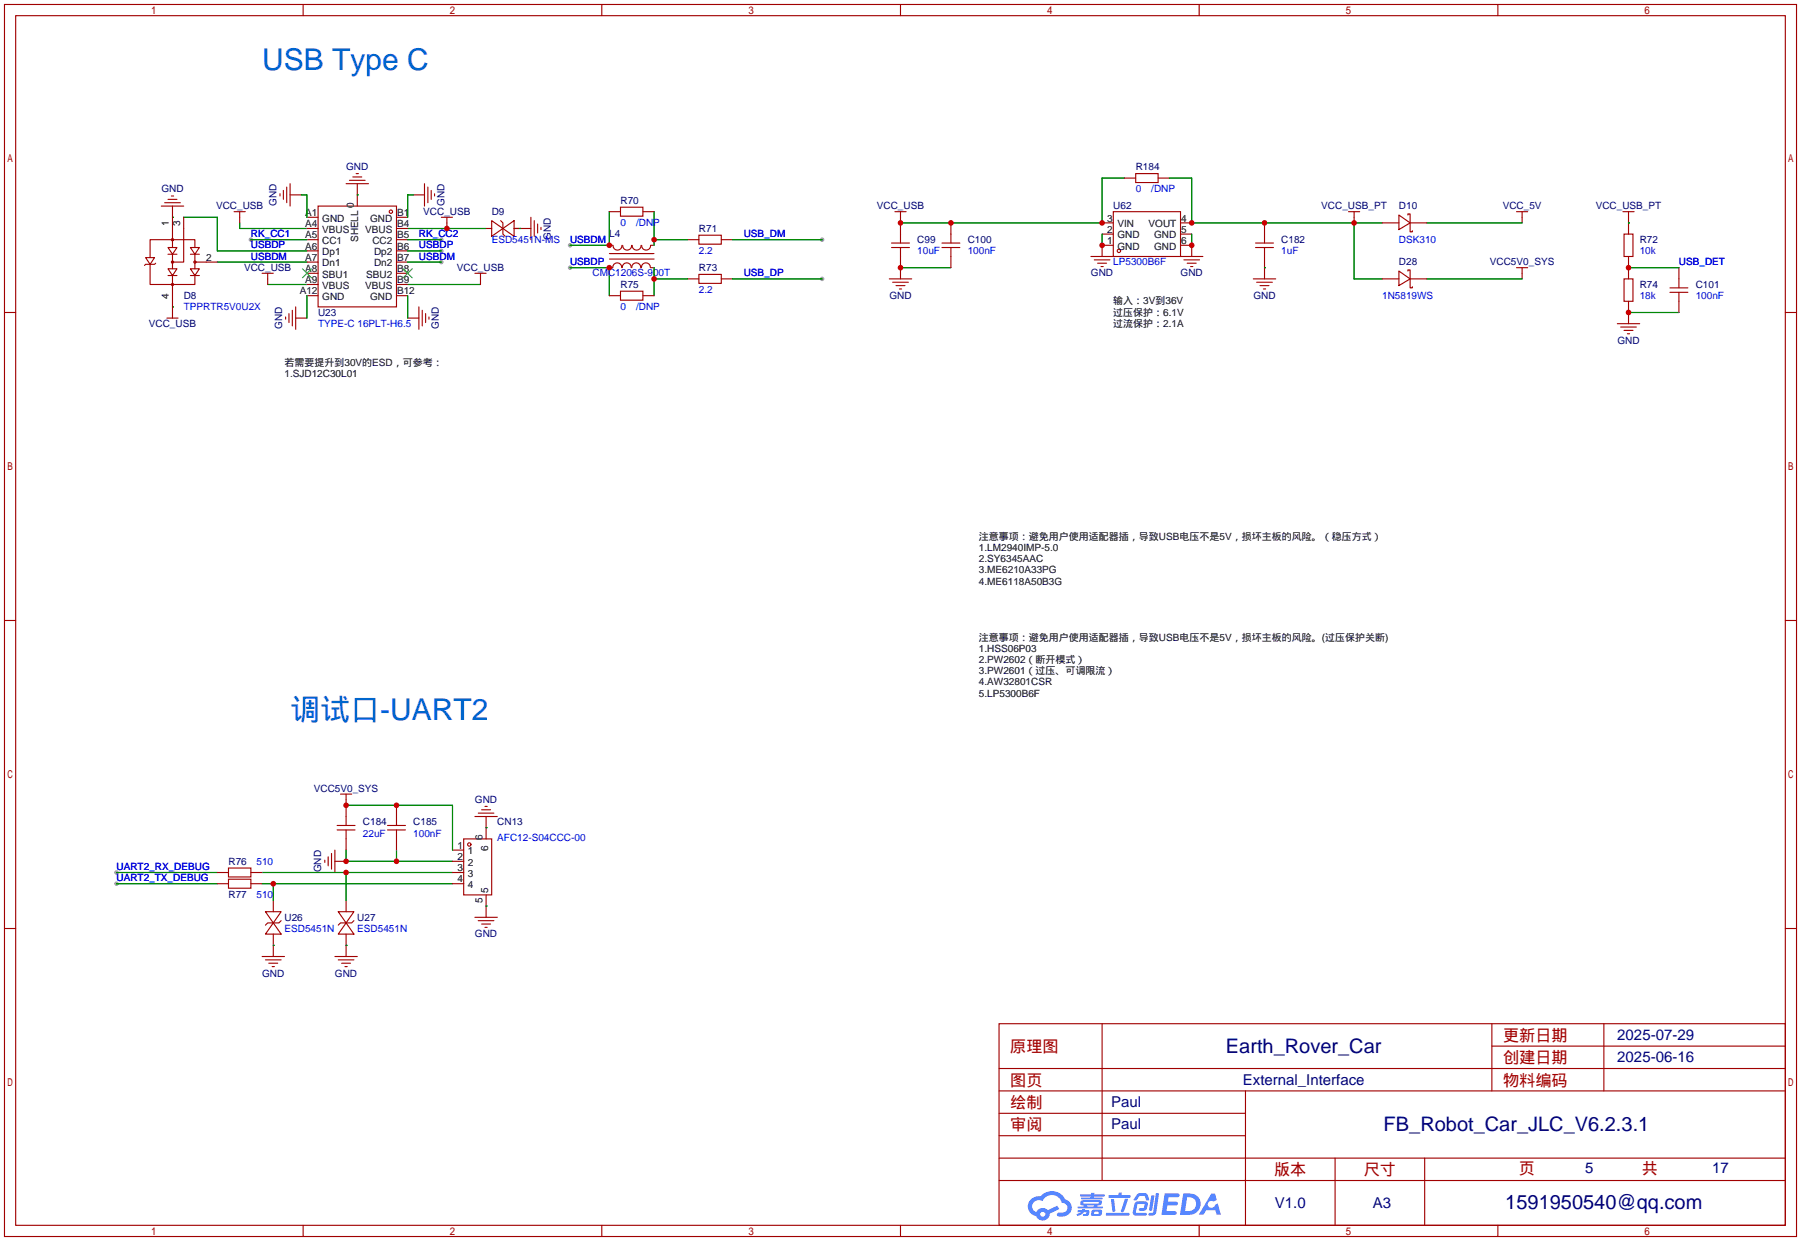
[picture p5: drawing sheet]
<svg xmlns="http://www.w3.org/2000/svg" width="408mm" height="281mm" viewBox="0 0 408 281" stroke-linecap="round" stroke-linejoin="round" font-family="sans-serif">
<g fill="#999">
<circle cx="129.3" cy="60.7" r=".51"/>
<circle cx="129.3" cy="55.6" r=".51"/>
<circle cx="186.4" cy="54.4" r=".51"/>
<circle cx="186.4" cy="63.2" r=".51"/>
<circle cx="26.4" cy="197.9" r=".51"/>
<circle cx="26.4" cy="200.4" r=".51"/>
<circle cx="100.1" cy="59.4" r=".51"/>
<circle cx="100.1" cy="56.9" r=".51"/>
<circle cx="56.9" cy="54.4" r=".51"/>
<circle cx="100.1" cy="54.4" r=".51"/>
</g>
<g fill="none" stroke="#a10000" stroke-width=".25">
<path d="M1 1h406.4v279.4h-406.4zM3.6 3.6h401.3v274.3h-401.3zM68.7 1v2.6M136.5 1v2.6M204.2 1v2.6M271.9 1v2.6M339.7 1v2.6M1 70.9h2.6M404.9 70.9h2.5M1 140.7h2.6M404.9 140.7h2.5M1 210.6h2.6"/>
<path d="M404.9 210.6h2.5M226.6 232.2h178.3v45.7h-178.3zM249.9 232.2v35.5M338.3 232.2v15.2M338.3 237.2h66.6M363.7 232.2v15.2M226.6 252.5h55.8M226.6 247.4h178.3M226.6 257.6h55.8M226.6 242.3h178.3M282.4 247.4v30.5M68.7 277.9v2.5"/>
<path d="M136.5 277.9v2.5M204.2 277.9v2.5M226.6 267.7h178.3M226.6 262.6h178.3M271.9 277.9v2.5M302.8 262.6v15.3M323.1 262.6v15.3M339.7 277.9v2.5"/>
</g>
<g fill="#5487ff">
<path d="M264.1 270.6h2.7a.48 .48 0 0 1 .7 .5 .48 .48 0 0 1-.7 .4h-1.8l-.1 1h1.9a.43 .43 0 0 1 .3 .5 .43 .43 0 0 1-.4 .4h-2l-.2 1.3h1.7a.45 .45 0 0 1 .6 .1 .45 .45 0 0 1-.1 .6l-3.3 .1z"/>
<path d="M274.7 270.7h.8l.4 1.4-.7 .4a.84 .84 0 0 0-1.2 .2 .84 .84 0 0 0 .3 1.2 .84 .84 0 0 0 1.2-.4l.1-.3 .6-.3 .7 2.6h-1l-.3-1.1h-2.1l-.6 1.1h-1z"/>
<path d="M261.1 271.1h.7l-.5 3.2a.36 .36 0 0 1-.4 .3 .36 .36 0 0 1-.3-.3z"/>
<path d="M262.1 270.6h.7l-.6 4.3a1.13 1.13 0 0 1-1.7 .6l.1-.4 .8-.1 .1-.1z"/>
<path d="M257.8 270.9l.6-.3h1.1a.77 .77 0 0 1 .8 .5l.3 .9-.1 .2h-.6l-.3-.9-.2-.1h-1l-.6 1h-.7z"/>
<path d="M257.4 272.8l.5-.4h1.7a.81 .81 0 0 1 .7 .5 .81 .81 0 0 1-.2 .9 .81 .81 0 0 1-.9 .8h-.6a.32 .32 0 0 1-.3-.4 .32 .32 0 0 1 .3-.3h.8l.2-.8h-1.6l-.4 1.9 2.2 .1a.32 .32 0 0 1 .3 .3 .32 .32 0 0 1-.4 .3h-2.2l-.5-.3-.1-.5z"/>
<path d="M250.8 275h5.1a.33 .33 0 0 1 .3 .4 .33 .33 0 0 1-.4 .3h-4.8l-.2-.2z"/>
<path d="M255.1 271.9h.7l-.6 2a.98 .98 0 0 1-.7 1l-.3-.3z"/>
<path d="M251.9 271.9h.7l.3 2.6a.34 .34 0 0 1-.3 .4 .34 .34 0 0 1-.3-.3z"/>
<path d="M251.4 271h2.2l.3-.5h.5l-.1 .5h1.8a.32 .32 0 0 1 .3 .4 .32 .32 0 0 1-.3 .2h-4.5l-.2-.1z"/>
<path d="M244.4 274.4h1l.1-.2h.6l-.1 .2 .9 .1 .1 .1-.1 1-1.3 .2v-.5h.7v-.4a.68 .68 0 0 0-.9 .4l-1.1 .5-.2-.5 1-.4h-.7z"/>
<path d="M245 270.9h2.4l.1-.4h.7v.4h2.1l.3 .2-.3 .2h-2.2l-.1 .3h1.8l.3 .2-.3 .2h-4.5l-.1-.4h2.1v-.3h-2.2l-.2-.1z"/>
<path d="M268.3 270.6l-.7 4.9h1.7a2.5 2.5 0 0 0 3-2.5 2.5 2.5 0 0 0-3.1-2.4zM269.2 271.5a1.65 1.65 0 0 1 2.1 1.7 1.65 1.65 0 0 1-2.2 1.5h-.4z"/>
<path d="M245.1 272.4l-.1 .8 .7 .1 .1 .3h-1.4l.1 .4h5.4l.2-.1-.2-.3h-1.1l.1-.3a.7 .7 0 0 0 .9-.2 .7 .7 0 0 0-.1-.9h-4.1zM245.7 272.6l3.5 .1-.2 .3h-3.2zM246.5 273.3h1.7l-.2 .3h-1.5z"/>
<path d="M247.6 274.5a1.05 1.05 0 0 0 0 1.2 2.91 2.91 0 0 0 2.1-.1 .98 .98 0 0 0 .1-1.2l-1.7-.1zM248.2 274.8h.8l.1 .3-.2 .2h-.8z"/>
<path d="M233.8 272a2.23 2.23 0 0 0-.6 2.3 2.23 2.23 0 0 0 1.8 1.5 1.58 1.58 0 0 0 1.7 1 1.58 1.58 0 0 0 1.3-1.6l2.2-1-.5-.8-2.1 1a1.65 1.65 0 0 0-2.6 .5 1.47 1.47 0 0 1-.7-2.1 1.47 1.47 0 0 1 2.2-.4 2.3 2.3 0 0 1 2.3-1.4 2.3 2.3 0 0 1 2 1.8 1.12 1.12 0 0 1 1.3 1 1.12 1.12 0 0 1-1.1 1.2h-.7a.45 .45 0 0 0-.6 .4 .45 .45 0 0 0 .4 .5 2.21 2.21 0 0 0 2.3-.6 2.21 2.21 0 0 0 .5-2.2 2.13 2.13 0 0 0-1.4-1.1 3.3 3.3 0 0 0-5.5-.7l-1.2 .1zM235.9 275.4a.6 .6 0 0 1 1.2 0 .6 .6 0 0 1-1.2 0z"/>
</g>
<g fill="none" stroke="#008700" stroke-width=".25">
<path d="M39.1 49.3h.1M41.7 49.3h7.6v7.6h20.3M49.3 59.4h20.3M54.4 50.5v1.3h15.2M56.9 54.4h12.7M68.3 44.2h1.3v5.1M81 44.2h.1M92.5 51.8h17.7M92.5 56.9h7.6M92.5 59.4h7.6M92.5 54.4h7.6M93.7 44.2h-1.2v5.1"/>
<path d="M117.9 51.8h.1M138.2 48v7.6h-8.9M148.3 54.4h7.7M148.3 48v7.6M166.1 54.4h20.3M249.9 53.1v2.5M255 40.4h-5.1v10.1h-45.7M265.2 40.4h5.1v10.1h43.1M270.3 53.1v2.5M307.1 50.5v12.7h6.3M323.6 50.5h21.6M369.3 50.5h.1"/>
<path d="M39.1 69.6h.1M60.7 64.5h8.9M69.6 67.1v5M92.5 64.5h16.5M92.5 67.1v5M129.3 60.7h8.9v6.4M148.3 60.7v6.4M148.3 63.2h7.7M166.1 63.2h20.3M204.2 60.7h11.4M286.8 60.7h.1M323.6 63.2h21.6"/>
<path d="M369.3 60.7h11.4M369.3 70.9h11.4M26.4 197.9h22.9M59.4 197.9h43.2M78.5 192.8v2.5h24.1M78.5 197.9v6.3M78.5 182.6h24.1v10.2M89.9 192.8v2.5M110.2 187.7h.1M26.4 200.4h22.9M59.4 200.4h43.2M62 214.4h.1"/>
<path d="M62 200.4v3.8M78.5 214.4h.1M110.2 205.5h.1"/>
</g>
<g fill="none" stroke="#a10000" stroke-width=".25">
<path d="M80.8 39.4h.5M257.6 39.4h5v2h-5zM33 58.4h2.1l-1.1 1.5zM34 59.9v4.6h10.2v-2M35.3 59.7l-.2 .2h-2.1l-.2 .3M36.6 46.7h5.1M37.3 46h3.6M38.1 56.1h2l-1 1.6zM38.1 45.2h2M38.1 57.7h2M38.9 44.4h.5M39.1 46.7v9.4"/>
<path d="M39.1 57.7v3.3M41.7 49.3v10.1h-2.6M43.2 56.1h2l-1 1.6zM43.2 57.7h2M44.2 56.1v-1.7h-10.2v4M44.2 57.7v3.3M44.2 59.4h5.1M53.1 48h2.5M54.4 48v2.5M63.5 43.9v.5M64.3 43.2v2M65 42.4v3.6"/>
<path d="M65.8 44.2h2.5M65.8 41.7v5M69.6 49.3h2.5M69.6 59.4h2.5M69.6 51.8h2.5M69.6 54.4h2.5M69.6 56.9h2.5M72.1 46.7h17.8v22.9h-17.8zM78.5 41.7h5.1M79.2 40.9h3.6M80 40.1h2M81 41.7v5"/>
<path d="M89.9 49.3h2.6M89.9 59.4h2.6M89.9 51.8h2.6M89.9 54.4h2.6M89.9 56.9h2.6M93.7 44.2h2.6M96.3 41.7v5M97 42.4v3.6M97.8 43.2v2M98.6 43.9v.5M100.1 49.3h2.5M101.3 49.3v2.5"/>
<path d="M110.2 51.8h1.3M111.5 50l2.5 1.8-2.5 1.8zM113.5 50l.5 .5v2.6l.6 .5M114 51.8l2.6-1.8v3.6zM116.6 51.8h3.8M120.4 49.3v5.1M121.2 50v3.6M121.9 50.8v2M122.7 51.6v.5M138.2 48h2.5M138.2 55.6h.7M138.2 57.5h10.1"/>
<path d="M138.2 58.8h10.1M139 55.6a1.01 1.01 0 0 0 1 1.1 1.01 1.01 0 0 0 1-1.1M140.7 47h5.1v2h-5.1zM141.2 55.6a1.01 1.01 0 0 0 1 1.1 1.01 1.01 0 0 0 1-1.1M143.4 55.6a1.01 1.01 0 0 0 1 1.1 1.01 1.01 0 0 0 1-1.1M145.5 55.6a1.01 1.01 0 0 0 1 1.1 1.01 1.01 0 0 0 1-1.1M145.8 48h2.5M147.6 55.6h.7M156 54.4h2.5M158.5 53.3h5.1v2.1h-5.1zM163.6 54.4h2.5M202.2 56.1h4"/>
<path d="M202.2 55.1h4M202.9 48h2.6M204.2 48v7.1M204.2 56.1v7.1M213.6 56.1h4.1M213.6 55.1h4.1M215.6 50.5v4.6M215.6 56.1v4.6M247.4 58.2h5.1M248.2 58.9h3.5M248.9 59.7h2.1M249.9 53.1h2.6"/>
<path d="M249.9 50.5h2.6M252.5 48h15.2v10.2h-15.2zM252.5 55.6h-2.6v2.6M255 40.4h2.6M262.6 40.4h2.6M267.7 55.6h2.6v2.6M267.7 53.1h2.6M267.7 50.5h2.6M267.7 58.2h5.1M268.5 58.9h3.5M269.2 59.7h2.1M284.7 56.1h4.1"/>
<path d="M284.7 55.1h4.1M286.8 50.5v4.6M286.8 56.1v7.1M305.8 48h2.6M307.1 48v2.5M313.4 50.5h3.8M317.2 48.8l2.6 1.7-2.6 1.6zM319.3 48.8v-.3h.5v4.1h.5v-.3M319.8 50.5h3.8M343.9 48h2.6M345.2 48v2.5M368 48h2.6"/>
<path d="M368.3 53.1h2v5.1h-2zM369.3 48v5.1M369.3 58.2v5M37.8 72.1h2.6M38.1 61h2l-1 1.5zM38.1 62.5h2M39.1 62.5v9.6M43.2 61h2l-1 1.5zM43.2 62.5h2M59.4 62h2.6M60.7 62v2.5M64.8 71.9v.5"/>
<path d="M65.5 71.1v2.1M66.3 70.4v3.5M67.1 72.1h2.5M67.1 69.6v5.1M69.6 62h2.5M69.6 67.1h2.5M69.6 64.5h2.5M89.9 62h2.6M89.9 67.1h2.6M89.9 64.5h2.6M92.5 72.1h2.5M95 69.6v5.1"/>
<path d="M95.8 70.4v3.5M96.5 71.1v2.1M97.3 71.9v.5M107.7 62h2.5M109 62v2.5M138.2 60.7h.7M138.2 67.1h2.5M139 60.7a1.01 1.01 0 0 1 1-1.1 1.01 1.01 0 0 1 1 1.1M140.7 66h5.1v2.1h-5.1zM141.1 60.7a1.01 1.01 0 0 1 1-1.1 1.01 1.01 0 0 1 1 1.1M143.3 60.7a1.01 1.01 0 0 1 1-1.1 1.01 1.01 0 0 1 1 1.1M145.5 60.7a1.01 1.01 0 0 1 1-1.1 1.01 1.01 0 0 1 1 1.1"/>
<path d="M145.8 67.1h2.5M147.6 60.7h.7M156 63.2h2.5M158.5 62.2h5.1v2.1h-5.1zM163.6 63.2h2.5M201.7 63.2h5.1M202.4 64h3.6M203.2 64.8h2M204 65.5h.5M249.7 60.5h.5M270 60.5h.5M284.2 63.2h5.1"/>
<path d="M285 64h3.5M285.8 64.8h2M286.5 65.5h.5M313.4 63.2h3.8M317.2 61.5l2.6 1.7-2.6 1.6zM319.3 61.5v-.3h.5v2M319.8 63.2v2.1h.5v-.3M319.8 63.2h3.8M343.9 60.7h2.6M345.2 60.7v2.5M366.8 73.4h5.1M367.5 74.2h3.6"/>
<path d="M368.3 63.2h2v5.1h-2zM368.3 74.9h2M369.1 75.7h.5M369.3 68.3v5.1M378.7 66.3h4.1M378.7 65.3h4.1M380.7 60.7v4.6M380.7 66.3v4.6M49.3 197.9h2.5M51.8 196.9h5.1v2h-5.1zM51.8 199.4h5.1v2h-5.1zM56.9 197.9h2.5"/>
<path d="M73.7 195.1v.5M74.4 194.3v2M75.2 193.5v3.6M75.9 195.3h2.6M75.9 192.8v5.1M76.5 188.2h4M76.5 187.2h4M77.2 180.1h2.6M78.5 180.1v7.1M78.5 188.2v4.6M87.9 188.2h4M87.9 187.2h4"/>
<path d="M89.9 182.6v4.6M89.9 188.2v4.6M102.6 195.3h2.6M102.6 192.8h2.6M102.6 197.9h2.6M105.2 190.2h6.3v12.7h-6.3zM107.7 185.2h5.1M108.5 184.4h3.5M109.2 183.6h2.1M110 182.9h.5M110.2 185.2v5M49.3 200.4h2.5"/>
<path d="M56.9 200.4h2.5M59.4 216.9h5.1M60.2 206.8h3.6l-1.8 2.5zM60.2 217.7h3.6M61 218.4h2M61.7 219.2h.5M62 209.3l1.8 2.5h-3.6zM62 204.2v2.6M62 211.8v5.1M63.8 208.8l-.6 .5h-2.5l-.5 .5M75.9 216.9h5.1M76.7 206.8h3.6l-1.8 2.5z"/>
<path d="M76.7 217.7h3.6M77.5 218.4h2M78.2 219.2h.5M78.5 209.3l1.8 2.5h-3.6zM78.5 204.2v2.6M78.5 211.8v5.1M80.3 208.8l-.5 .5h-2.6l-.5 .5M102.6 200.4h2.6M107.7 208h5.1M108.5 208.8h3.5M109.2 209.6h2.1M110 210.3h.5"/>
<path d="M110.2 202.9v5.1"/>
<circle cx="39.1" cy="54.4" r=".25"/>
<circle cx="39.1" cy="59.4" r=".25"/>
<circle cx="44.2" cy="59.4" r=".25"/>
<circle cx="88.6" cy="48" r=".38"/>
<circle cx="253.7" cy="56.9" r=".38"/>
<circle cx="39.1" cy="64.5" r=".25"/>
<circle cx="106.4" cy="191.5" r=".38"/>
</g>
<path d="M68.6 61l2 2M70.6 61l-2 2M91.4 61l2.1 2M93.5 61l-2.1 2" fill="none" stroke="#3c3" stroke-width=".25"/>
<g fill="#c00">
<circle cx="138.2" cy="60.7" r=".63"/>
<circle cx="138.2" cy="55.6" r=".63"/>
<circle cx="101.3" cy="51.8" r=".63"/>
<circle cx="78.5" cy="195.3" r=".63"/>
<circle cx="89.9" cy="195.3" r=".63"/>
<circle cx="204.2" cy="60.7" r=".63"/>
<circle cx="369.3" cy="70.9" r=".63"/>
<circle cx="369.3" cy="60.7" r=".63"/>
<circle cx="148.3" cy="54.4" r=".63"/>
<circle cx="148.3" cy="63.2" r=".63"/>
<circle cx="204.2" cy="50.5" r=".63"/>
<circle cx="215.6" cy="50.5" r=".63"/>
<circle cx="249.9" cy="50.5" r=".63"/>
<circle cx="62" cy="200.4" r=".63"/>
<circle cx="78.5" cy="197.9" r=".63"/>
<circle cx="270.3" cy="50.5" r=".63"/>
<circle cx="286.8" cy="50.5" r=".63"/>
<circle cx="307.1" cy="50.5" r=".63"/>
<circle cx="249.9" cy="55.6" r=".63"/>
<circle cx="270.3" cy="55.6" r=".63"/>
<circle cx="78.5" cy="182.6" r=".63"/>
<circle cx="89.9" cy="182.6" r=".63"/>
</g>
<g font-size="6.8" fill="#06c">
<text x="59.4" y="15.9">USB Type C</text>
<text x="65.8" y="163.2">调试口-UART2</text>
</g>
<g font-size="4.5" fill="#000080">
<text x="278" y="238.7">Earth_Rover_Car</text>
<text x="313.8" y="256.5">FB_Robot_Car_JLC_V6.2.3.1</text>
<text x="341.4" y="274.2">1591950540@qq.com</text>
</g>
<g font-size="3.7" fill="#a00000">
<text x="229.1" y="238.6">原理图</text>
<text x="340.9" y="236">更新日期</text>
<text x="340.9" y="241.1">创建日期</text>
<text x="229.1" y="251.3">绘制</text>
<text x="229.1" y="246.2">图页</text>
<text x="340.9" y="246.2">物料编码</text>
<text x="229.1" y="256.3">审阅</text>
<text x="288.9" y="266.5">版本</text>
<text x="309.3" y="266.5">尺寸</text>
<text x="344.4" y="266.2">页</text>
<text x="372.4" y="266.2">共</text>
</g>
<g font-size="3.4" fill="#000080">
<text x="366.8" y="235.8">2025-07-29</text>
<text x="281.9" y="245.9">External_Interface</text>
<text x="366.8" y="240.9">2025-06-16</text>
<text x="252" y="251">Paul</text>
<text x="252" y="256.1">Paul</text>
<text x="359.5" y="266">5</text>
<text x="388.3" y="266">17</text>
<text x="289.1" y="273.9">V1.0</text>
<text x="311.4" y="273.9">A3</text>
</g>
<g font-size="2.3" fill="#000080">
<text x="78.5" y="38.6">GND</text>
<text x="257.6" y="38.6">R184</text>
<text x="36.6" y="43.7">GND</text>
<text x="49" y="47.5">VCC_USB</text>
<text x="62.7" y="46.7" transform="rotate(-90 62.7 46.7)">GND</text>
<text x="100.8" y="46.7" transform="rotate(-90 100.8 46.7)">GND</text>
<text x="140.7" y="46.2">R70</text>
<text x="198.9" y="47.5">VCC_USB</text>
<text x="252.5" y="47.5">U62</text>
<text x="299.6" y="47.5">VCC_USB_PT</text>
<text x="317.2" y="47.5">D10</text>
<text x="340.8" y="47.5">VCC_5V</text>
<text x="361.9" y="47.5">VCC_USB_PT</text>
<text x="96" y="48.7">VCC_USB</text>
<text x="111.5" y="48.7">D9</text>
<text x="138.2" y="53.8">L4</text>
<text x="158.5" y="52.5">R71</text>
<text x="124.9" y="54.3" transform="rotate(-90 124.9 54.3)">GND</text>
<text x="208" y="55.1">C99</text>
<text x="219.5" y="55.1">C100</text>
<text x="290.6" y="55.1">C182</text>
<text x="371.9" y="55.1">R72</text>
<text x="55.4" y="61.4">VCC_USB</text>
<text x="103.6" y="61.4">VCC_USB</text>
<text x="140.7" y="65.2">R75</text>
<text x="158.5" y="61.4">R73</text>
<text x="247.4" y="62.7">GND</text>
<text x="267.7" y="62.7">GND</text>
<text x="317.2" y="60.2">D28</text>
<text x="337.9" y="60.2">VCC5V0_SYS</text>
<text x="371.9" y="65.2">R74</text>
<text x="384.6" y="65.2">C101</text>
<text x="41.7" y="67.8">D8</text>
<text x="72.1" y="71.6">U23</text>
<text x="201.7" y="67.8">GND</text>
<text x="284.2" y="67.8">GND</text>
<text x="33.8" y="74.1">VCC_USB</text>
<text x="64" y="74.7" transform="rotate(-90 64 74.7)">GND</text>
<text x="99.5" y="74.7" transform="rotate(-90 99.5 74.7)">GND</text>
<text x="366.8" y="77.9">GND</text>
<text x="71.2" y="179.5">VCC5V0_SYS</text>
<text x="107.7" y="182.1">GND</text>
<text x="82.3" y="187.2">C184</text>
<text x="93.7" y="187.2">C185</text>
<text x="112.8" y="187.2">CN13</text>
<text x="51.8" y="196.1">R76</text>
<text x="72.9" y="197.8" transform="rotate(-90 72.9 197.8)">GND</text>
<text x="51.8" y="203.7">R77</text>
<text x="64.5" y="208.8">U26</text>
<text x="81" y="208.8">U27</text>
<text x="107.7" y="212.6">GND</text>
<text x="59.5" y="221.5">GND</text>
<text x="76" y="221.5">GND</text>
</g>
<g font-size="2.3">
<text x="80.2" y="47.2" transform="rotate(-90 80.2 47.2)">0</text>
<text x="38.3" y="51.3" transform="rotate(-90 38.3 51.3)">1</text>
<text x="40.9" y="51.3" transform="rotate(-90 40.9 51.3)">3</text>
<text x="69.2" y="51.5">A4</text>
<text x="69.2" y="49">A1</text>
<text x="73.1" y="52.8">VBUS</text>
<text x="73.1" y="50.2">GND</text>
<text x="82.8" y="52.8">VBUS</text>
<text x="83.9" y="50.2">GND</text>
<text x="90" y="49">B1</text>
<text x="90" y="51.5">B4</text>
<text x="251.1" y="52.8">2</text>
<text x="251.1" y="50.2">3</text>
<text x="253.4" y="51.5">VIN</text>
<text x="260.5" y="51.5">VOUT</text>
<text x="267.8" y="50.2">4</text>
<text x="267.8" y="52.8">5</text>
<text x="46.7" y="59.1">2</text>
<text x="69.2" y="59.1">A7</text>
<text x="69.2" y="56.6">A6</text>
<text x="69.2" y="54">A5</text>
<text x="73.1" y="57.9">Dp1</text>
<text x="73.1" y="55.3">CC1</text>
<text x="81.2" y="54.9" transform="rotate(-90 81.2 54.9)">SHELL</text>
<text x="84.4" y="55.3">CC2</text>
<text x="84.8" y="57.9">Dp2</text>
<text x="90" y="54">B5</text>
<text x="90" y="56.6">B6</text>
<text x="90" y="59.1">B7</text>
<text x="251.1" y="55.3">1</text>
<text x="253.4" y="56.6">GND</text>
<text x="253.4" y="54">GND</text>
<text x="261.7" y="54">GND</text>
<text x="261.7" y="56.6">GND</text>
<text x="267.8" y="55.3">6</text>
<text x="69.2" y="64.2">A9</text>
<text x="69.2" y="61.7">A8</text>
<text x="73.1" y="65.5">VBUS</text>
<text x="73.1" y="62.9">SBU1</text>
<text x="73.1" y="60.4">Dn1</text>
<text x="82.8" y="65.5">VBUS</text>
<text x="83.1" y="62.9">SBU2</text>
<text x="84.8" y="60.4">Dn2</text>
<text x="90" y="61.7">B8</text>
<text x="90" y="64.2">B9</text>
<text x="38.3" y="67.8" transform="rotate(-90 38.3 67.8)">4</text>
<text x="68" y="66.7">A12</text>
<text x="73.1" y="68">GND</text>
<text x="83.9" y="68">GND</text>
<text x="90" y="66.7">B12</text>
<text x="252.5" y="69.1">输入：3V到36V</text>
<text x="252.5" y="71.6">过压保护：6.1V</text>
<text x="252.5" y="74.1">过流保护：2.1A</text>
<text x="64.5" y="83">若需要提升到30V的ESD，可参考：</text>
<text x="64.5" y="85.6">1.SJD12C30L01</text>
<text x="222" y="122.4">注意事项：避免用户使用适配器插，导致USB电压不是5V，损坏主板的风险。（稳压方式）</text>
<text x="222" y="124.9">1.LM2940IMP-5.0</text>
<text x="222" y="127.5">2.SY6345AAC</text>
<text x="222" y="130">3.ME6210A33PG</text>
<text x="222" y="132.6">4.ME6118A50B3G</text>
<text x="222" y="145.3">注意事项：避免用户使用适配器插，导致USB电压不是5V，损坏主板的风险。(过压保护关断)</text>
<text x="222" y="147.8">1.HSS06P03</text>
<text x="222" y="150.3">2.PW2602（断开模式）</text>
<text x="222" y="152.9">3.PW2601（过压、可调限流）</text>
<text x="222" y="155.4">4.AW32801CSR</text>
<text x="222" y="158">5.LP5300B6F</text>
<text x="109.4" y="190.6" transform="rotate(-90 109.4 190.6)">6</text>
<text x="103.8" y="192.5">1</text>
<text x="103.8" y="195">2</text>
<text x="103.8" y="197.6">3</text>
<text x="106.1" y="193.7">1</text>
<text x="106.1" y="196.3">2</text>
<text x="110.7" y="192.9" transform="rotate(-90 110.7 192.9)">6</text>
<text x="103.8" y="200.1">4</text>
<text x="106.1" y="198.8">3</text>
<text x="106.1" y="201.4">4</text>
<text x="110.7" y="202.5" transform="rotate(-90 110.7 202.5)">5</text>
<text x="109.4" y="204.8" transform="rotate(-90 109.4 204.8)">5</text>
</g>
<g font-size="2.3" fill="#00f">
<text x="257.6" y="43.7">0</text>
<text x="261.1" y="43.7">/DNP</text>
<text x="56.9" y="53.8">RK_CC1</text>
<text x="95" y="53.8">RK_CC2</text>
<text x="140.7" y="51.3">0</text>
<text x="144.2" y="51.3">/DNP</text>
<text x="168.7" y="53.8">USB_DM</text>
<text x="56.9" y="56.4">USBDP</text>
<text x="56.9" y="58.9">USBDM</text>
<text x="95" y="58.9">USBDM</text>
<text x="95" y="56.4">USBDP</text>
<text x="111.5" y="55.1">ESD5451N-MS</text>
<text x="129.3" y="55.1">USBDM</text>
<text x="158.5" y="57.6">2.2</text>
<text x="208" y="57.6">10uF</text>
<text x="219.5" y="57.6">100nF</text>
<text x="290.6" y="57.6">1uF</text>
<text x="317.2" y="55.1">DSK310</text>
<text x="371.9" y="57.6">10k</text>
<text x="129.3" y="60.2">USBDP</text>
<text x="134.4" y="62.7">CMC1206S-900T</text>
<text x="168.7" y="62.7">USB_DP</text>
<text x="252.5" y="60.2">LP5300B6F</text>
<text x="380.7" y="60.2">USB_DET</text>
<text x="41.7" y="70.3">TPPRTR5V0U2X</text>
<text x="140.7" y="70.3">0</text>
<text x="144.2" y="70.3">/DNP</text>
<text x="158.5" y="66.5">2.2</text>
<text x="313.4" y="67.8">1N5819WS</text>
<text x="371.9" y="67.8">18k</text>
<text x="384.6" y="67.8">100nF</text>
<text x="72.1" y="74.1">TYPE-C 16PLT-H6.5</text>
<text x="82.3" y="189.7">22uF</text>
<text x="93.7" y="189.7">100nF</text>
<text x="112.8" y="190.7">AFC12-S04CCC-00</text>
<text x="26.4" y="197.3">UART2_RX_DEBUG</text>
<text x="58.2" y="196.1">510</text>
<text x="26.4" y="199.9">UART2_TX_DEBUG</text>
<text x="58.2" y="203.7">510</text>
<text x="64.5" y="211.3">ESD5451N</text>
<text x="81" y="211.3">ESD5451N</text>
</g>
</svg>
